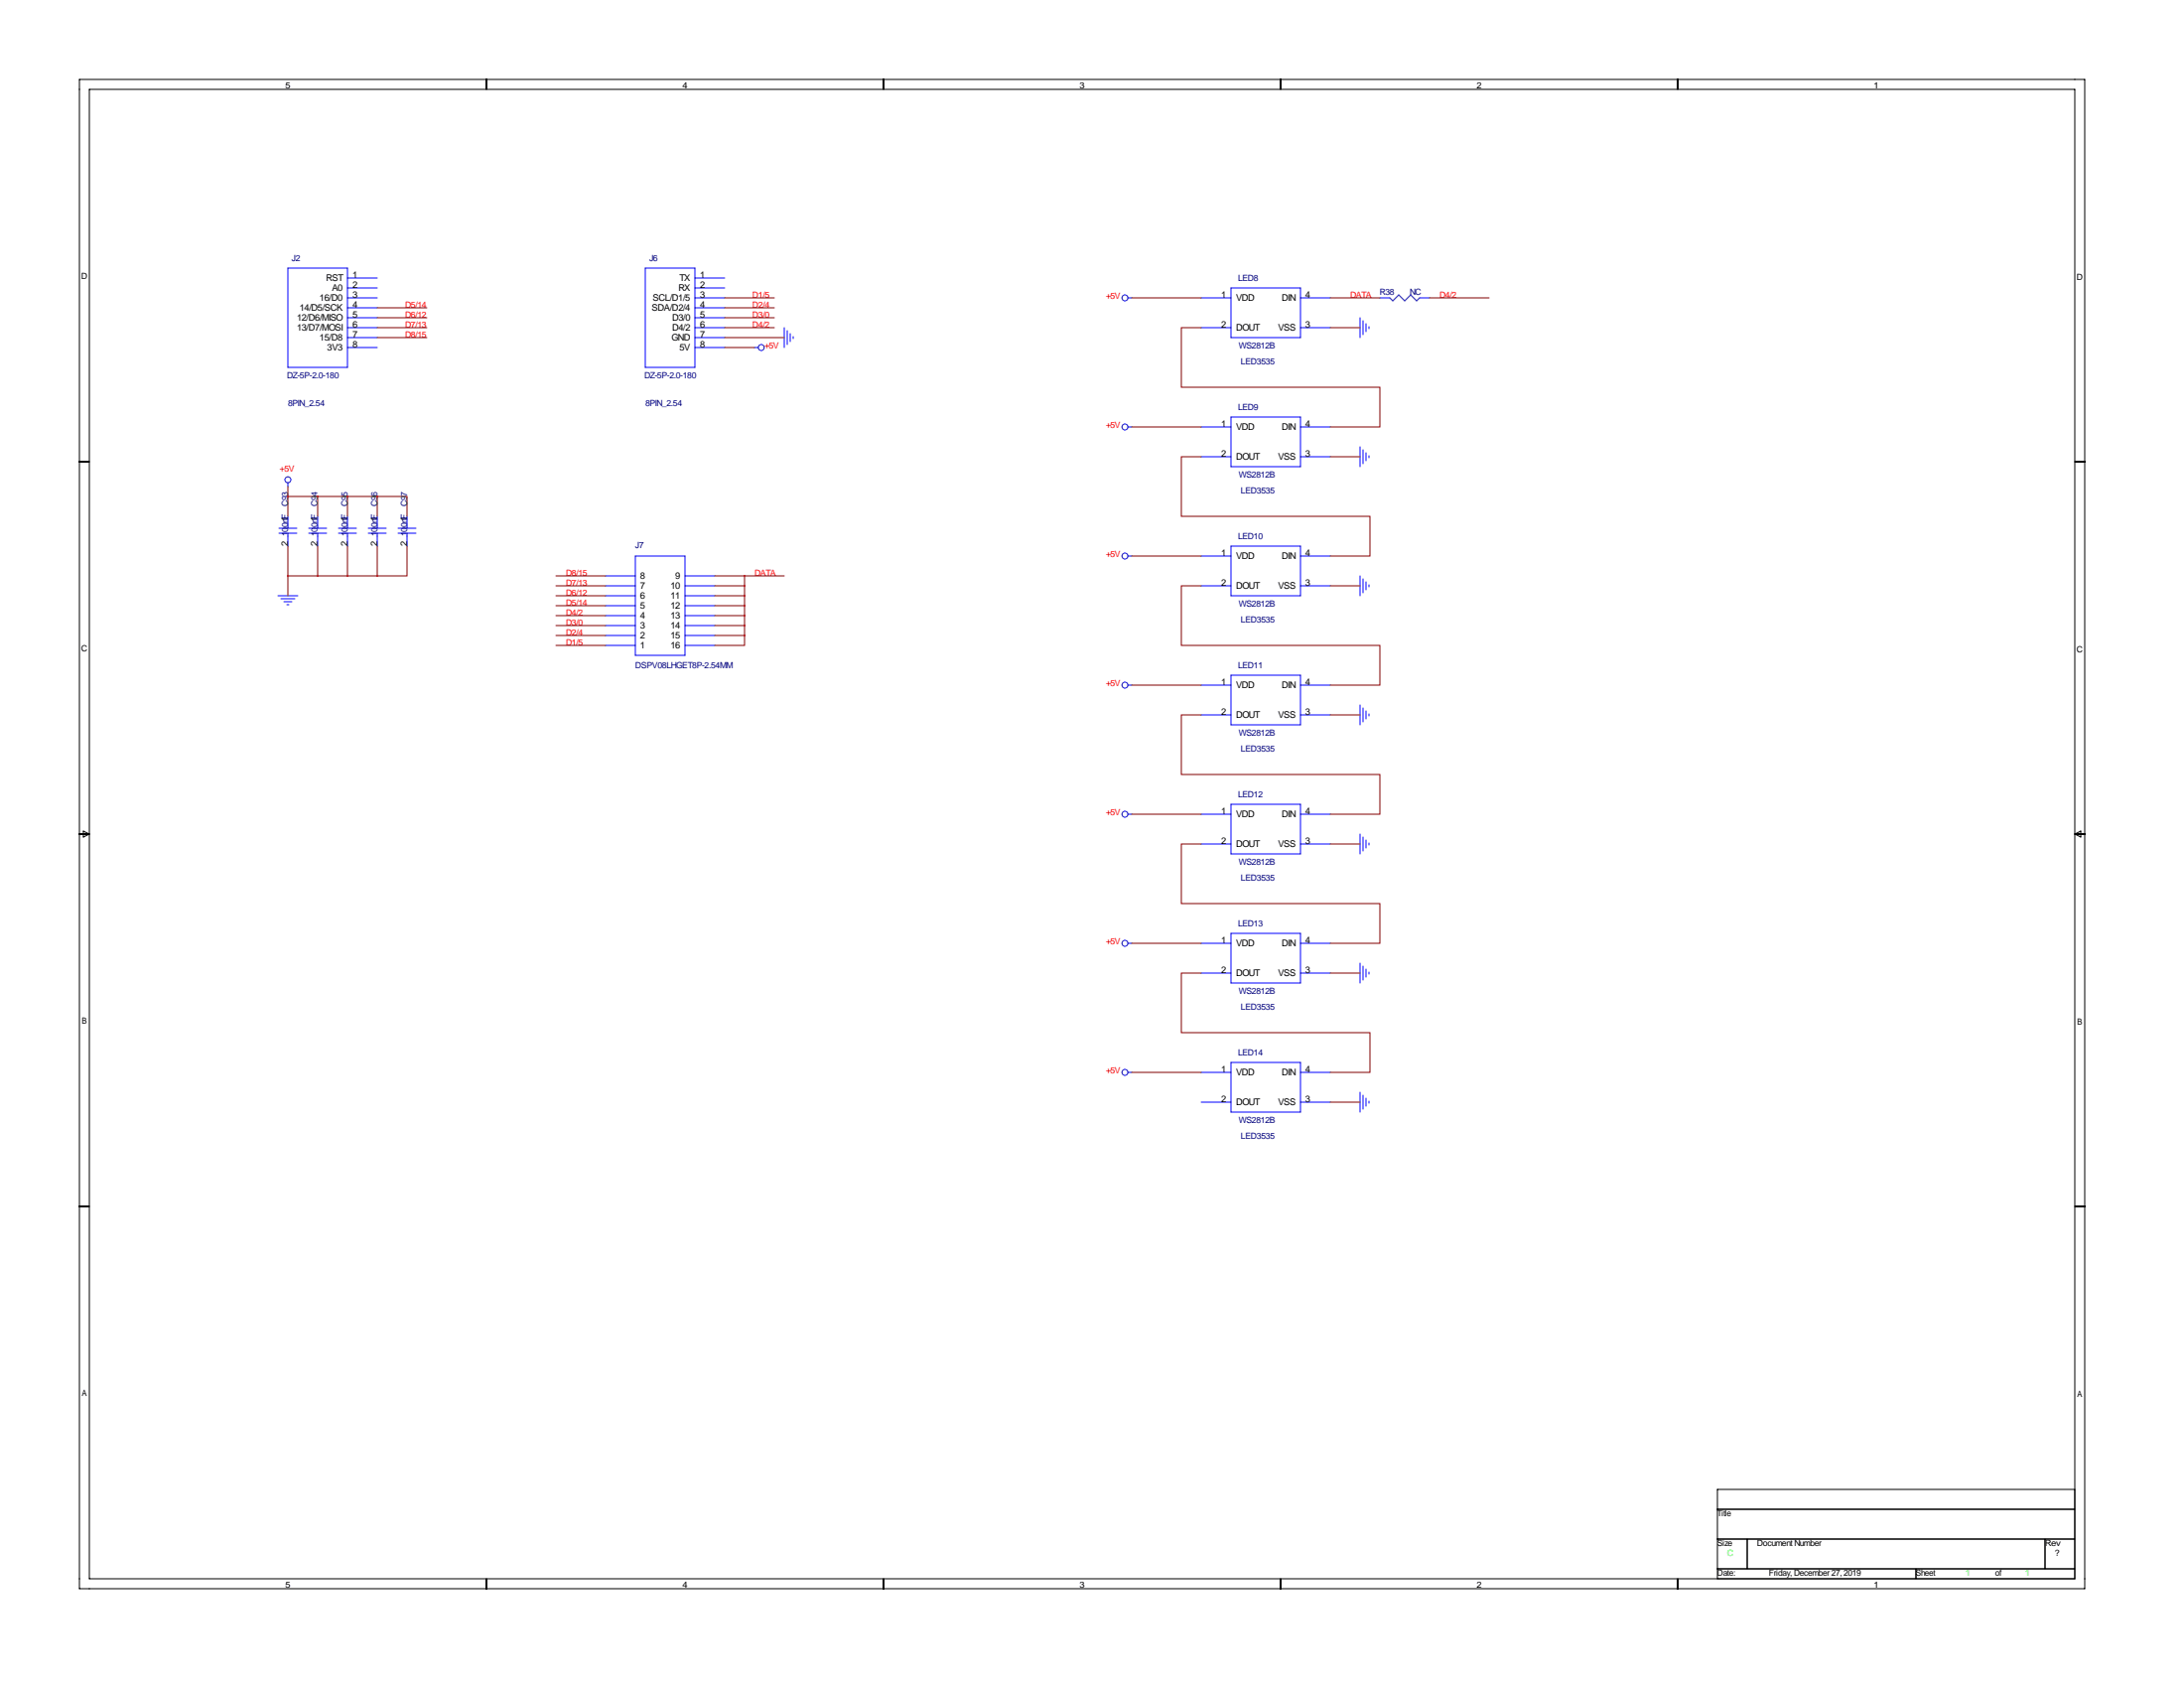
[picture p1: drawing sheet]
<svg xmlns="http://www.w3.org/2000/svg" width="559mm" height="432mm" viewBox="0 0 559 432" stroke-linecap="round" stroke-linejoin="round" font-family="sans-serif">
<g fill="none" stroke="#000" stroke-width=".25">
<path d="M20.3 20.3h513.1v386.1h-513.1zM22.9 22.9h508v381h-508zM124.5 20.3v2.6M226.1 20.3v2.6M327.7 20.3v2.6M429.3 20.3v2.6M20.3 118.1h2.6M530.9 118.1h2.5M20.3 213.4h2.6M21.3 212.6l1.6 .8-1.6 .7zM530.9 213.4h2.5M530.9 213.4l1.5-.8v1.5z"/>
<path d="M20.3 308.6h2.6M530.9 308.6h2.5M439.4 386.1h91.5M439.4 393.7h91.5M447 393.7v7.6M523.2 393.7v7.6M530.9 381h-91.5v22.9M124.5 403.9v2.5M226.1 403.9v2.5M327.7 403.9v2.5M429.3 403.9v2.5M439.4 401.3h91.5"/>
<path d="M490.2 401.3v2.6"/>
</g>
<g fill="none" stroke="#00f" stroke-width=".25">
<path d="M73.7 68.6h15.2v25.4h-15.2zM88.9 73.7h7.6M88.9 76.2h7.6M88.9 71.1h7.6M88.9 78.7h7.6M165.1 68.6h12.7v25.4h-12.7zM177.8 73.7h7.6M177.8 76.2h7.6M177.8 71.1h7.6M177.8 78.7h7.6M288.5 76.2h1.1M307.3 76.2h7.7"/>
<path d="M315 73.7h17.7v12.7h-17.7zM332.7 76.2h7.7M353.1 76.2h2.5l.8 .8 1.5-1.6 1.5 1.6 1.5-1.6 1.6 1.6 .7-.8h2.6M88.9 86.4h7.6M88.9 83.8h7.6M88.9 81.3h7.6M88.9 88.9h7.6M177.8 86.4h7.6M177.8 83.8h7.6M177.8 81.3h7.6M177.8 88.9h7.6M193 88.9h1.1"/>
<path d="M200.7 83.8v5.1M201.4 84.6v3.5M202.2 85.3v2.1M202.9 86.1v.5M307.3 83.8h7.7M332.7 83.8h7.7M348 81.3v5.1M348.7 82v3.6M349.5 82.8v2M350.3 83.6v.5M288.5 109.2h1.1M307.3 109.2h7.7"/>
<path d="M307.3 116.8h7.7M315 106.7h17.7v12.7h-17.7zM332.7 109.2h7.7M332.7 116.8h7.7M348 114.3v5.1M348.7 115.1v3.5M349.5 115.8v2.1M350.3 116.6v.5M71.4 136.4h4.5M71.4 135.1h4.5M73.7 123.4v1.1M73.7 132.1v3"/>
<path d="M73.7 136.4v3.3M79 136.4h4.6M79 135.1h4.6M81.3 132.1v3M81.3 136.4v3.3M86.6 136.4h4.6M86.6 135.1h4.6M88.9 132.1v3M88.9 136.4v3.3M94.2 136.4h4.6M94.2 135.1h4.6M96.5 132.1v3"/>
<path d="M96.5 136.4v3.3M101.9 136.4h4.5M101.9 135.1h4.5M104.1 132.1v3M104.1 136.4v3.3M315 139.7h17.7v12.7h-17.7zM71.1 152.4h5.1M71.9 153.2h3.5M72.6 153.9h2.1M73.4 154.7h.5M154.9 157.5h7.7M154.9 154.9h7.7"/>
<path d="M154.9 152.4h7.7M154.9 149.9h7.7M154.9 147.3h7.7M162.6 142.2h12.7v25.4h-12.7zM175.3 157.5h7.6M175.3 154.9h7.6M175.3 152.4h7.6M175.3 149.9h7.6M175.3 147.3h7.6M288.5 142.2h1.1M307.3 142.2h7.7M307.3 149.9h7.7"/>
<path d="M332.7 142.2h7.7M332.7 149.9h7.7M348 147.3v5.1M348.7 148.1v3.5M349.5 148.8v2.1M350.3 149.6v.5M154.9 165.1h7.7M154.9 162.6h7.7M154.9 160h7.7M175.3 165.1h7.6M175.3 162.6h7.6M175.3 160h7.6"/>
<path d="M288.5 175.3h1.1M307.3 175.3h7.7M315 172.7h17.7v12.7h-17.7zM332.7 175.3h7.7M307.3 182.9h7.7M332.7 182.9h7.7M348 180.3v5.1M348.7 181.1v3.6M349.5 181.9v2M350.3 182.6v.5M288.5 208.3h1.1M307.3 208.3h7.7"/>
<path d="M307.3 215.9h7.7M315 205.7h17.7v12.7h-17.7zM332.7 208.3h7.7M332.7 215.9h7.7M348 213.4v5M348.7 214.1v3.6M349.5 214.9v2M350.3 215.6v.6M315 238.8h17.7v12.7h-17.7zM288.5 241.3h1.1M307.3 241.3h7.7M307.3 248.9h7.7"/>
<path d="M332.7 241.3h7.7M332.7 248.9h7.7M348 246.4v5.1M348.7 247.1v3.6M349.5 247.9v2M350.3 248.7v.5M288.5 274.3h1.1M307.3 274.3h7.7M315 271.8h17.7v12.7h-17.7zM332.7 274.3h7.7M348 279.4v5.1M307.3 281.9h7.7"/>
<path d="M332.7 281.9h7.7M348.7 280.2v3.5M349.5 280.9v2.1M350.3 281.7v.5"/>
<circle cx="287.8" cy="76.2" r=".76"/>
<circle cx="194.8" cy="88.9" r=".76"/>
<circle cx="287.8" cy="109.2" r=".76"/>
<circle cx="73.7" cy="122.7" r=".76"/>
<circle cx="287.8" cy="142.2" r=".76"/>
<circle cx="287.8" cy="175.3" r=".76"/>
<circle cx="287.8" cy="208.3" r=".76"/>
<circle cx="287.8" cy="241.3" r=".76"/>
<circle cx="287.8" cy="274.3" r=".76"/>
</g>
<g fill="none" stroke="#800000" stroke-width=".25">
<path d="M96.5 78.7h12.7M185.4 76.2h12.7M185.4 78.7h12.7M289.6 76.2h17.7M340.4 76.2h12.7M365.8 76.2h15.2M96.5 83.8h12.7M96.5 86.4h12.7M96.5 81.3h12.7M185.4 83.8h12.7M185.4 86.4h15.3M185.4 88.9h7.6"/>
<path d="M185.4 81.3h12.7M307.3 83.8h-5v15.3h50.8v10.1h-12.7M340.4 83.8h7.6M289.6 109.2h17.7M307.3 116.8h-5v15.3h48.2v10.1h-10.1M340.4 116.8h7.6M73.7 124.5v7.6M73.7 139.7v12.7M73.7 127h22.8M81.3 127v5.1M81.3 139.7v7.6M88.9 127v5.1"/>
<path d="M88.9 139.7v7.6M96.5 127h7.6v5.1M96.5 127v5.1M96.5 139.7v7.6M104.1 139.7v7.6h-7.6M73.7 147.3h22.8M142.2 147.3h12.7M142.2 149.9h12.7M142.2 152.4h12.7M142.2 154.9h12.7M142.2 157.5h12.7M182.9 147.3h17.8"/>
<path d="M182.9 149.9h7.6M182.9 152.4h7.6M182.9 154.9h7.6M182.9 157.5h7.6M190.5 147.3v15.3M289.6 142.2h17.7M307.3 149.9h-5v15.2h50.8v10.2h-12.7M340.4 149.9h7.6M142.2 160h12.7M142.2 162.6h12.7M142.2 165.1h12.7M182.9 160h7.6"/>
<path d="M182.9 162.6h7.6M190.5 162.6v2.5h-7.6M289.6 175.3h17.7M307.3 182.9h-5v15.2h50.8v10.2h-12.7M340.4 182.9h7.6M289.6 208.3h17.7M307.3 215.9h-5v15.2h50.8v10.2h-12.7M340.4 215.9h7.6M289.6 241.3h17.7M307.3 248.9h-5v15.3h48.2v10.1h-10.1M340.4 248.9h7.6M289.6 274.3h17.7"/>
<path d="M340.4 281.9h7.6"/>
</g>
<path d="M73.6 147.3a.05 .05 0 0 0 .1 0 .05 .05 0 0 0-.1 0zM73.6 127a.05 .05 0 0 0 .1 0 .05 .05 0 0 0-.1 0z" fill="#800000" stroke="#800000" stroke-width=".51"/>
<g font-size="2.4">
<text x="83.5" y="71.9">RST</text>
<text x="90.2" y="71.1">1</text>
<text x="173.8" y="71.9">TX</text>
<text x="179.1" y="71.1">1</text>
<text x="81.8" y="77">16/D0</text>
<text x="84.9" y="74.5">A0</text>
<text x="90.2" y="73.7">2</text>
<text x="90.2" y="76.2">3</text>
<text x="167" y="77">SCL/D1/5</text>
<text x="173.6" y="74.5">RX</text>
<text x="179.1" y="73.7">2</text>
<text x="179.1" y="76.2">3</text>
<text x="312.5" y="76.2">1</text>
<text x="316.2" y="77">VDD</text>
<text x="328" y="77">DIN</text>
<text x="334" y="76.2">4</text>
<text x="75.9" y="82.1">12/D6/MISO</text>
<text x="76.7" y="79.5">14/D5/SCK</text>
<text x="90.2" y="78.7">4</text>
<text x="90.2" y="81.3">5</text>
<text x="90.2" y="83.8">6</text>
<text x="166.8" y="79.5">SDA/D2/4</text>
<text x="172" y="82.1">D3/0</text>
<text x="179.1" y="78.7">4</text>
<text x="179.1" y="81.3">5</text>
<text x="179.1" y="83.8">6</text>
<text x="312.5" y="83.8">2</text>
<text x="334" y="83.8">3</text>
<text x="75.9" y="84.6">13/D7/MOSI</text>
<text x="81.8" y="87.2">15/D8</text>
<text x="83.7" y="89.7">3V3</text>
<text x="90.2" y="86.4">7</text>
<text x="90.2" y="88.9">8</text>
<text x="171.8" y="87.2">GND</text>
<text x="172" y="84.6">D4/2</text>
<text x="173.8" y="89.7">5V</text>
<text x="179.1" y="86.4">7</text>
<text x="179.1" y="88.9">8</text>
<text x="316.2" y="84.6">DOUT</text>
<text x="327" y="84.6">VSS</text>
<text x="312.5" y="109.2">1</text>
<text x="316.2" y="110">VDD</text>
<text x="328" y="110">DIN</text>
<text x="334" y="109.2">4</text>
<text x="312.5" y="116.8">2</text>
<text x="316.2" y="117.6">DOUT</text>
<text x="327" y="117.6">VSS</text>
<text x="334" y="116.8">3</text>
<text x="73.7" y="133.4" transform="rotate(-90 73.7 133.4)">1</text>
<text x="81.3" y="133.4" transform="rotate(-90 81.3 133.4)">1</text>
<text x="88.9" y="133.4" transform="rotate(-90 88.9 133.4)">1</text>
<text x="96.5" y="133.4" transform="rotate(-90 96.5 133.4)">1</text>
<text x="104.1" y="133.4" transform="rotate(-90 104.1 133.4)">1</text>
<text x="73.7" y="139.6" transform="rotate(-90 73.7 139.6)">2</text>
<text x="81.3" y="139.6" transform="rotate(-90 81.3 139.6)">2</text>
<text x="88.9" y="139.6" transform="rotate(-90 88.9 139.6)">2</text>
<text x="96.5" y="139.6" transform="rotate(-90 96.5 139.6)">2</text>
<text x="104.1" y="139.6" transform="rotate(-90 104.1 139.6)">2</text>
<text x="312.5" y="142.2">1</text>
<text x="316.2" y="143">VDD</text>
<text x="328" y="143">DIN</text>
<text x="334" y="142.2">4</text>
<text x="163.8" y="148.1">8</text>
<text x="172.8" y="148.1">9</text>
<text x="312.5" y="149.9">2</text>
<text x="334" y="149.9">3</text>
<text x="163.8" y="155.7">5</text>
<text x="163.8" y="153.2">6</text>
<text x="163.8" y="150.7">7</text>
<text x="171.6" y="150.7">10</text>
<text x="171.6" y="153.2">11</text>
<text x="171.6" y="155.7">12</text>
<text x="316.2" y="150.7">DOUT</text>
<text x="327" y="150.7">VSS</text>
<text x="163.8" y="160.8">3</text>
<text x="163.8" y="158.3">4</text>
<text x="171.6" y="158.3">13</text>
<text x="171.6" y="160.8">14</text>
<text x="163.8" y="165.9">1</text>
<text x="163.8" y="163.4">2</text>
<text x="171.6" y="163.4">15</text>
<text x="171.6" y="165.9">16</text>
<text x="312.5" y="175.3">1</text>
<text x="316.2" y="176.1">VDD</text>
<text x="328" y="176.1">DIN</text>
<text x="334" y="175.3">4</text>
<text x="312.5" y="182.9">2</text>
<text x="316.2" y="183.7">DOUT</text>
<text x="327" y="183.7">VSS</text>
<text x="334" y="182.9">3</text>
<text x="312.5" y="208.3">1</text>
<text x="316.2" y="209.1">VDD</text>
<text x="328" y="209.1">DIN</text>
<text x="334" y="208.3">4</text>
<text x="312.5" y="215.9">2</text>
<text x="334" y="215.9">3</text>
<text x="316.2" y="216.7">DOUT</text>
<text x="327" y="216.7">VSS</text>
<text x="312.5" y="241.3">1</text>
<text x="316.2" y="242.1">VDD</text>
<text x="328" y="242.1">DIN</text>
<text x="334" y="241.3">4</text>
<text x="312.5" y="248.9">2</text>
<text x="316.2" y="249.7">DOUT</text>
<text x="327" y="249.7">VSS</text>
<text x="334" y="248.9">3</text>
<text x="312.5" y="274.3">1</text>
<text x="316.2" y="275.1">VDD</text>
<text x="328" y="275.1">DIN</text>
<text x="334" y="274.3">4</text>
<text x="312.5" y="281.9">2</text>
<text x="334" y="281.9">3</text>
<text x="316.2" y="282.7">DOUT</text>
<text x="327" y="282.7">VSS</text>
</g>
<g font-size="2.2">
<text x="73" y="22.6">5</text>
<text x="174.6" y="22.6">4</text>
<text x="276.2" y="22.6">3</text>
<text x="377.8" y="22.6">2</text>
<text x="479.4" y="22.6">1</text>
<text x="20.8" y="71.4">D</text>
<text x="531.3" y="71.6">D</text>
<text x="20.8" y="166.6">C</text>
<text x="531.3" y="166.9">C</text>
<text x="20.9" y="261.9">B</text>
<text x="531.5" y="262.1">B</text>
<text x="20.9" y="357.1">A</text>
<text x="531.5" y="357.4">A</text>
<text x="439.4" y="387.9">Title</text>
<text x="439.4" y="395.5">Size</text>
<text x="449.6" y="395.5">Document Number</text>
<text x="523.2" y="395.5">Rev</text>
<text x="525.8" y="398">?</text>
<text x="73" y="406.1">5</text>
<text x="174.6" y="406.1">4</text>
<text x="276.2" y="406.1">3</text>
<text x="377.8" y="406.1">2</text>
<text x="439.4" y="403.1">Date:</text>
<text x="452.6" y="403.1">Friday, December 27, 2019</text>
<text x="479.4" y="406.1">1</text>
<text x="490.2" y="403.1">Sheet</text>
<text x="510.5" y="403.1">of</text>
</g>
<g font-size="2.2" fill="#000080">
<text x="74.7" y="66.8">J2</text>
<text x="166.1" y="66.8">J6</text>
<text x="316.7" y="71.9">LED8</text>
<text x="353.1" y="75.4">R38</text>
<text x="360.7" y="75.4">NC</text>
<text x="317" y="89.2">WS2812B</text>
<text x="317.5" y="93.2">LED3535</text>
<text x="73.4" y="96.8">DZ-5P-2.0-180</text>
<text x="164.8" y="96.8">DZ-5P-2.0-180</text>
<text x="73.7" y="103.9">8PIN_2.54</text>
<text x="165.1" y="103.9">8PIN_2.54</text>
<text x="316.7" y="104.9">LED9</text>
<text x="317" y="122.2">WS2812B</text>
<text x="73.7" y="129.5" transform="rotate(-90 73.7 129.5)">C93</text>
<text x="81.3" y="129.5" transform="rotate(-90 81.3 129.5)">C94</text>
<text x="88.9" y="129.5" transform="rotate(-90 88.9 129.5)">C95</text>
<text x="96.5" y="129.5" transform="rotate(-90 96.5 129.5)">C96</text>
<text x="104.1" y="129.5" transform="rotate(-90 104.1 129.5)">C97</text>
<text x="317.5" y="126.2">LED3535</text>
<text x="73.7" y="137.2" transform="rotate(-90 73.7 137.2)">100nF</text>
<text x="81.3" y="137.2" transform="rotate(-90 81.3 137.2)">100nF</text>
<text x="88.9" y="137.2" transform="rotate(-90 88.9 137.2)">100nF</text>
<text x="96.5" y="137.2" transform="rotate(-90 96.5 137.2)">100nF</text>
<text x="104.1" y="137.2" transform="rotate(-90 104.1 137.2)">100nF</text>
<text x="316.7" y="137.9">LED10</text>
<text x="162.6" y="140.2">J7</text>
<text x="317" y="155.2">WS2812B</text>
<text x="317.5" y="159.3">LED3535</text>
<text x="162.6" y="170.9">DSPV08LHGET8P-2.54MM</text>
<text x="316.7" y="170.9">LED11</text>
<text x="317" y="188.2">WS2812B</text>
<text x="317.5" y="192.3">LED3535</text>
<text x="316.7" y="204">LED12</text>
<text x="317" y="221.2">WS2812B</text>
<text x="317.5" y="225.3">LED3535</text>
<text x="316.7" y="237">LED13</text>
<text x="317" y="254.3">WS2812B</text>
<text x="317.5" y="258.3">LED3535</text>
<text x="316.7" y="270">LED14</text>
<text x="317" y="287.3">WS2812B</text>
<text x="317.5" y="291.3">LED3535</text>
</g>
<g font-size="2.2" fill="#f00">
<text x="192.5" y="76.2">D1/5</text>
<text x="283" y="76.5">+5V</text>
<text x="345.4" y="76.2">DATA</text>
<text x="368.3" y="76.2">D4/2</text>
<text x="103.6" y="78.7">D5/14</text>
<text x="103.6" y="81.3">D6/12</text>
<text x="103.6" y="83.8">D7/13</text>
<text x="192.5" y="78.7">D2/4</text>
<text x="192.5" y="81.3">D3/0</text>
<text x="192.5" y="83.8">D4/2</text>
<text x="103.6" y="86.4">D8/15</text>
<text x="195.6" y="89.2">+5V</text>
<text x="283" y="109.5">+5V</text>
<text x="71.6" y="120.7">+5V</text>
<text x="283" y="142.5">+5V</text>
<text x="144.8" y="149.9">D7/13</text>
<text x="144.8" y="147.3">D8/15</text>
<text x="193" y="147.3">DATA</text>
<text x="144.8" y="154.9">D5/14</text>
<text x="144.8" y="152.4">D6/12</text>
<text x="144.8" y="160">D3/0</text>
<text x="144.8" y="157.5">D4/2</text>
<text x="144.8" y="165.1">D1/5</text>
<text x="144.8" y="162.6">D2/4</text>
<text x="283" y="175.5">+5V</text>
<text x="283" y="208.5">+5V</text>
<text x="283" y="241.6">+5V</text>
<text x="283" y="274.6">+5V</text>
</g>
<g font-size="2.2" fill="#0f0">
<text x="442" y="398">C</text>
<text x="502.9" y="403.1">1</text>
<text x="518.2" y="403.1">1</text>
</g>
</svg>
